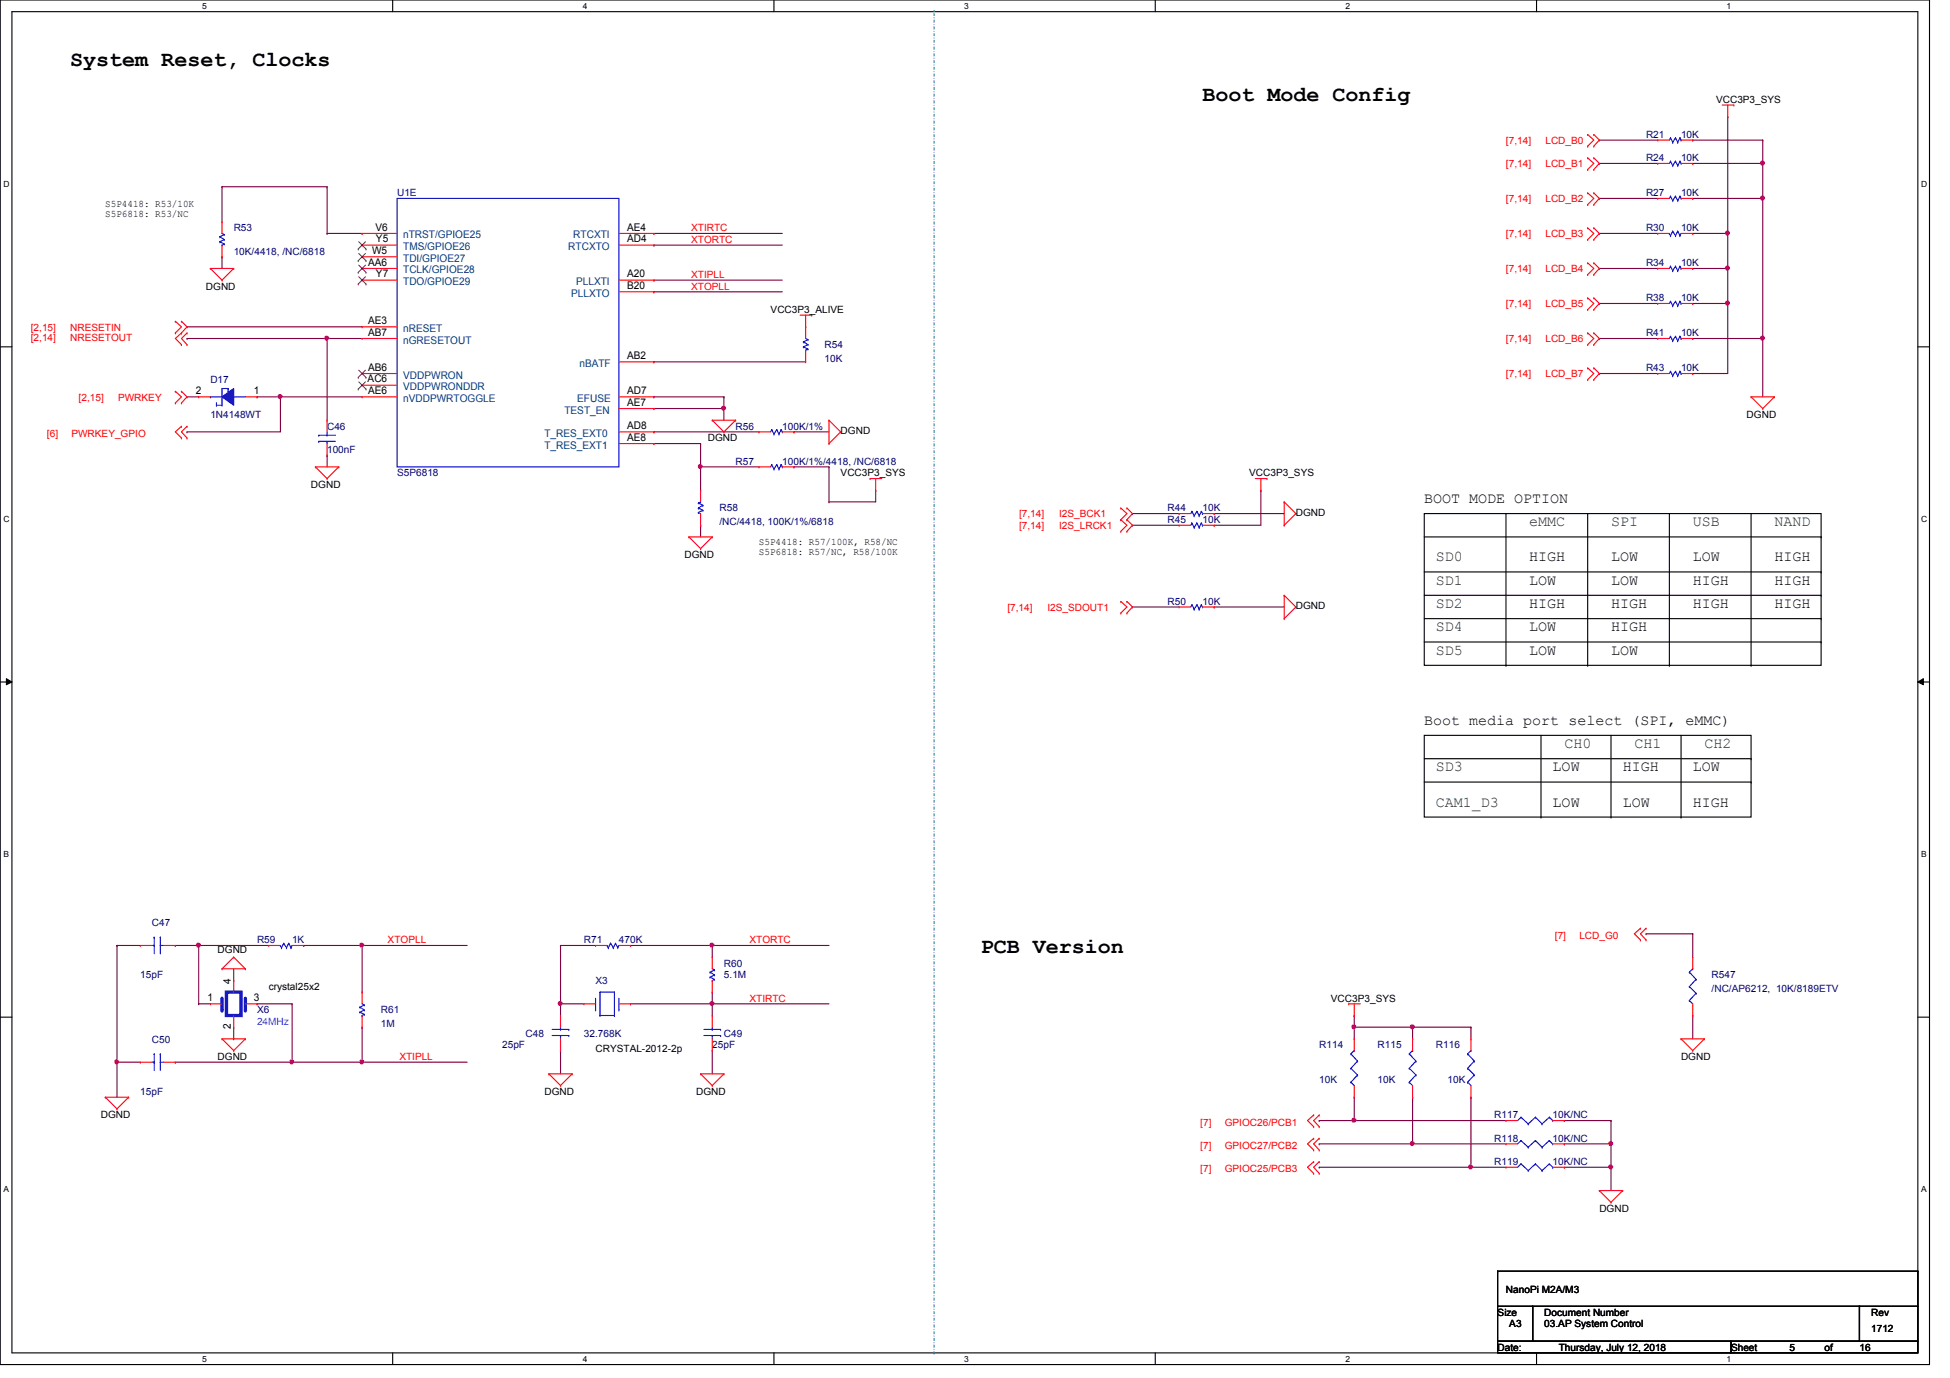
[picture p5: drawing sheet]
<svg xmlns="http://www.w3.org/2000/svg" width="297mm" height="210mm" viewBox="0 0 297 210" stroke-linecap="round" stroke-linejoin="round" font-family="sans-serif">
<path d="M0 0h293.9v207.9h-293.9zM1.8 1.8h290.3v204.3h-290.3z" fill="none" stroke="#000" stroke-width=".17"/>
<g fill="#fff">
<path d="M30.8 .3h.7v1.4h-.7z"/>
<path d="M30.8 206.3h.7v1.5h-.7z"/>
</g>
<path d="M59.8 0v1.8M59.8 206.1v1.8" fill="none" stroke="#000" stroke-width=".17"/>
<g fill="#fff">
<path d="M88.8 .3h.6v1.4h-.6z"/>
<path d="M88.8 206.3h.6v1.5h-.6z"/>
</g>
<path d="M117.9 0v1.8M117.9 206.1v1.8" fill="none" stroke="#000" stroke-width=".17"/>
<g fill="#fff">
<path d="M146.9 .3h.6v1.4h-.6z"/>
<path d="M146.9 206.3h.6v1.5h-.6z"/>
</g>
<path d="M176 0v1.8M176 206.1v1.8" fill="none" stroke="#000" stroke-width=".17"/>
<g fill="#fff">
<path d="M204.9 .3h.7v1.4h-.7z"/>
<path d="M204.9 206.3h.7v1.5h-.7z"/>
</g>
<path d="M234.1 0v1.8M234.1 206.1v1.8" fill="none" stroke="#000" stroke-width=".17"/>
<g fill="#fff">
<path d="M263 .3h.7v1.4h-.7z"/>
<path d="M263 206.3h.7v1.5h-.7z"/>
<path d="M.5 27.3h1v1.4h-1z"/>
<path d="M292.6 27.3h1v1.4h-1z"/>
<path d="M.5 78.3h1v1.5h-1z"/>
<path d="M292.6 78.3h1v1.5h-1z"/>
</g>
<path d="M0 52.8h1.8M292.1 52.8h1.8" fill="none" stroke="#000" stroke-width=".17"/>
<g fill="#fff">
<path d="M.5 129.4h.9v1.4h-.9z"/>
<path d="M292.6 129.4h.9v1.4h-.9z"/>
</g>
<path d="M0 103.9h1.8M292.1 103.9h1.8" fill="none" stroke="#000" stroke-width=".17"/>
<path d="M1 103.4l.8 .5-.8 .4zM292.1 103.9l.9-.5v.9z" fill="#000"/>
<path d="M1 103.4l.8 .5-.8 .4zM292.1 103.9l.9-.5v.9z" fill="none" stroke="#000" stroke-width=".15"/>
<g fill="#fff">
<path d="M.5 180.4h.8v1.5h-.8z"/>
<path d="M292.6 180.4h.8v1.5h-.8z"/>
</g>
<g fill="none" stroke="#000" stroke-width=".17">
<path d="M217 78.2h60.4v23.1h-60.4zM229.4 78.2v23.1M241.8 78.2v23.1M254.3 78.2v23.1M266.7 78.2v23.1M217 81.8h60.4M217 87.1h60.4M217 90.7h60.4M217 94.2h60.4M217 97.8h60.4M277.4 81.8h.1M277.4 87.1h.1"/>
<path d="M277.4 90.7h.1M277.4 94.2h.1M277.4 97.8h.1M217 112h49.7v12.5h-49.7zM217 115.6h49.7M217 119.1h49.7M229.4 101.3h.1M234.7 112v12.5M241.8 101.3h.1M245.4 112v12.5M254.3 101.3h.1M256.1 112v12.5"/>
<path d="M266.7 101.3h.1M266.7 115.6h.1M266.7 119.1h.1M234.7 124.5h.1M245.4 124.5h.1M256.1 124.5h.1M0 154.9h1.8M292.1 154.9h1.8"/>
</g>
<path d="M142.3 1.6h.1M142.3 206.2v-204.6" fill="none" stroke="#0080ff" stroke-width=".17" stroke-dasharray=".3 .3 0 .3"/>
<path d="M49.8 51.6h.1M49.8 51.6v12.4M99.6 55.1h.1M99.6 55.1h23.1M49.8 69.3h.1M49.8 69.3v1.8M99.6 62.2h.1M99.6 62.2h10.7" fill="none" stroke="#800040" stroke-width=".17"/>
<circle cx="49.8" cy="51.5" r=".31" fill="#f0f"/>
<circle cx="49.8" cy="51.5" r=".31" fill="none" stroke="#f0f" stroke-width=".17"/>
<g fill="none" stroke="#800040" stroke-width=".17">
<path d="M99.6 35.6h.1M99.6 37.3h.1M99.6 35.6h19.6M99.6 37.3h19.6M28.5 49.8h.1M28.5 49.8h26.7M49.8 51.6h.1M49.8 51.6h5.4M99.6 60.5h.1M99.6 60.5h10.7M110.3 62.2h.1M110.3 60.5h.1"/>
<path d="M110.3 60.5v3.5"/>
</g>
<circle cx="110.2" cy="62.2" r=".31" fill="#f0f"/>
<circle cx="110.2" cy="62.2" r=".31" fill="none" stroke="#f0f" stroke-width=".17"/>
<g fill="none" stroke="#800040" stroke-width=".17">
<path d="M28.5 51.6h.1M28.5 51.6h21.3M99.6 42.7h.1M99.6 44.4h.1M99.6 42.7h19.6M99.6 44.4h19.6M39.2 60.5h.1M39.2 60.5h3.5M99.6 65.8h.1M99.6 67.6h.1M99.6 65.8h16M99.6 67.6h7.1"/>
<path d="M106.7 71.1h.1M106.7 71.1v3.6M120.9 65.8h.1M120.9 65.8h5.4M106.7 80h.1M106.7 80v1.8"/>
</g>
<circle cx="42.7" cy="60.4" r=".31" fill="#f0f"/>
<circle cx="42.7" cy="60.4" r=".31" fill="none" stroke="#f0f" stroke-width=".17"/>
<g fill="none" stroke="#800040" stroke-width=".17">
<path d="M243.6 30.2h.1M243.6 30.2h8.9M257.8 21.3h.1M257.8 21.3h10.7M263.2 35.6h.1M263.2 35.6v5.3M257.8 51.6h.1M257.8 46.2h.1M257.8 56.9h.1M257.8 51.6h10.7M257.8 46.2h5.4M263.2 46.2h.1"/>
<path d="M263.2 46.2v10.7h-5.4M28.5 60.5h.1M28.5 65.8h.1M28.5 60.5h1.8M42.7 60.5h.1M42.7 60.5h12.5M42.7 60.5v5.3h-14.2M172.5 80h.1M172.5 80h7.1"/>
</g>
<circle cx="263.1" cy="46.2" r=".31" fill="#f0f"/>
<circle cx="263.1" cy="46.2" r=".31" fill="none" stroke="#f0f" stroke-width=".17"/>
<g fill="none" stroke="#800040" stroke-width=".17">
<path d="M243.6 24.9h.1M243.6 24.9h8.9M257.8 30.2h.1M257.8 24.9h.1M257.8 30.2h10.7M257.8 24.9h10.7M243.6 40.9h.1M243.6 56.9h.1M243.6 51.6h.1M243.6 46.2h.1M243.6 40.9h8.9M243.6 56.9h8.9"/>
<path d="M243.6 51.6h8.9M243.6 46.2h8.9M257.8 40.9h.1M257.8 40.9h5.4M263.2 40.9h.1M263.2 40.9v5.3M192.1 74.7h.1M192.1 74.7v5.3h-7.1M185 80h.1"/>
</g>
<circle cx="263.1" cy="40.8" r=".31" fill="#f0f"/>
<circle cx="263.1" cy="40.8" r=".31" fill="none" stroke="#f0f" stroke-width=".17"/>
<g fill="none" stroke="#800040" stroke-width=".17">
<path d="M263.2 17.8h.1M263.2 17.8v17.8h-5.4M243.6 21.3h.1M243.6 35.6h.1M243.6 21.3h8.9M243.6 35.6h8.9M257.8 35.6h.1M268.5 21.3h.1M268.5 21.3v3.6M172.5 78.2h.1M172.5 78.2h7.1M185 78.2h.1"/>
<path d="M185 78.2h10.6"/>
</g>
<circle cx="263.1" cy="35.5" r=".31" fill="#f0f"/>
<circle cx="263.1" cy="35.5" r=".31" fill="none" stroke="#f0f" stroke-width=".17"/>
<path d="M268.5 24.9h.1M268.5 24.9v5.3" fill="none" stroke="#800040" stroke-width=".17"/>
<circle cx="268.5" cy="30.2" r=".31" fill="#f0f"/>
<circle cx="268.5" cy="30.2" r=".31" fill="none" stroke="#f0f" stroke-width=".17"/>
<circle cx="268.5" cy="24.8" r=".31" fill="#f0f"/>
<circle cx="268.5" cy="24.8" r=".31" fill="none" stroke="#f0f" stroke-width=".17"/>
<path d="M268.5 30.2h.1M268.5 30.2v30.3M268.5 51.6h.1" fill="none" stroke="#800040" stroke-width=".17"/>
<circle cx="268.5" cy="51.5" r=".31" fill="#f0f"/>
<circle cx="268.5" cy="51.5" r=".31" fill="none" stroke="#f0f" stroke-width=".17"/>
<g fill="none" stroke="#800040" stroke-width=".17">
<path d="M172.5 92.5h.1M172.5 92.5h7.1M206.3 154.7h.1M206.3 154.7v1.8M215.2 156.5h.1M215.2 156.5v1.7M224.1 156.5h.1M224.1 156.5v1.7M215.2 174.2h.1M215.2 174.2h14.2M245.4 177.8h.1M245.4 170.7h.1"/>
<path d="M245.4 170.7v3.5M245.4 177.8v3.6"/>
</g>
<circle cx="215.1" cy="174.2" r=".31" fill="#f0f"/>
<circle cx="215.1" cy="174.2" r=".31" fill="none" stroke="#f0f" stroke-width=".17"/>
<path d="M224.1 177.8h.1M224.1 177.8h5.3M238.3 170.7h.1M238.3 174.2h.1M238.3 170.7h7.1M238.3 174.2h7.1" fill="none" stroke="#800040" stroke-width=".17"/>
<circle cx="245.3" cy="174.2" r=".31" fill="#f0f"/>
<circle cx="245.3" cy="174.2" r=".31" fill="none" stroke="#f0f" stroke-width=".17"/>
<path d="M238.3 177.8h.1M238.3 177.8h7.1" fill="none" stroke="#800040" stroke-width=".17"/>
<circle cx="245.3" cy="177.7" r=".31" fill="#f0f"/>
<circle cx="245.3" cy="177.7" r=".31" fill="none" stroke="#f0f" stroke-width=".17"/>
<path d="M206.3 156.5h.1M206.3 156.5v1.7" fill="none" stroke="#800040" stroke-width=".17"/>
<circle cx="206.2" cy="156.4" r=".31" fill="#f0f"/>
<circle cx="206.2" cy="156.4" r=".31" fill="none" stroke="#f0f" stroke-width=".17"/>
<path d="M201 170.7h.1M201 174.2h.1M201 177.8h.1M206.3 167.1h.1M206.3 167.1v3.6h-5.3M215.2 167.1h.1M215.2 167.1v7.1h-14.2M224.1 167.1h.1M224.1 167.1v10.7h-23.1M245.4 174.2h.1M245.4 174.2v3.6" fill="none" stroke="#800040" stroke-width=".17"/>
<circle cx="224" cy="177.7" r=".31" fill="#f0f"/>
<circle cx="224" cy="177.7" r=".31" fill="none" stroke="#f0f" stroke-width=".17"/>
<path d="M206.3 170.7h.1M206.3 170.7h23.1" fill="none" stroke="#800040" stroke-width=".17"/>
<circle cx="206.2" cy="170.6" r=".31" fill="#f0f"/>
<circle cx="206.2" cy="170.6" r=".31" fill="none" stroke="#f0f" stroke-width=".17"/>
<path d="M215.2 156.5h.1M215.2 156.5h8.9" fill="none" stroke="#800040" stroke-width=".17"/>
<circle cx="215.1" cy="156.4" r=".31" fill="#f0f"/>
<circle cx="215.1" cy="156.4" r=".31" fill="none" stroke="#f0f" stroke-width=".17"/>
<path d="M106.7 71.1h.1M106.7 71.1h8.9M206.3 156.5h.1M206.3 156.5h8.9" fill="none" stroke="#800040" stroke-width=".17"/>
<circle cx="106.7" cy="71.1" r=".31" fill="#f0f"/>
<circle cx="106.7" cy="71.1" r=".31" fill="none" stroke="#f0f" stroke-width=".17"/>
<g fill="none" stroke="#800040" stroke-width=".17">
<path d="M33.8 39.1h.1M33.8 28.4h.1M33.8 28.4v5.4M33.8 39.1v1.8M33.8 28.4h16M49.8 28.4h.1M49.8 35.6h.1M49.8 28.4v7.2M49.8 35.6h5.4M55.2 35.6h.1M106.7 67.6h.1M106.7 67.6v3.5"/>
<path d="M120.9 71.1h.1M120.9 71.1h5.4M126.3 71.1h.1M126.3 76.5h.1M126.3 71.1v5.4M133.4 74.7h.1M133.4 74.7v1.8h-7.1M185 92.5h.1M185 92.5h10.6M35.6 149.4h.1M35.6 147.6v1.8M46.3 144h.1"/>
<path d="M46.3 144h8.9M85.4 144h.1M85.4 144h5.3M85.4 144v8.9M108.5 151.1h.1M108.5 151.1v1.8M44.5 161.8h.1M44.5 161.8h10.7"/>
</g>
<circle cx="85.3" cy="152.9" r=".31" fill="#f0f"/>
<circle cx="85.3" cy="152.9" r=".31" fill="none" stroke="#f0f" stroke-width=".17"/>
<path d="M26.7 144h.1M26.7 144h3.6M55.2 144h.1M55.2 144v7.1M96.1 144h.1M96.1 144h12.4M26.7 161.8h.1M26.7 161.8h17.8M55.2 161.8h.1M55.2 161.8h16" fill="none" stroke="#800040" stroke-width=".17"/>
<circle cx="55.1" cy="144" r=".31" fill="#f0f"/>
<circle cx="55.1" cy="144" r=".31" fill="none" stroke="#f0f" stroke-width=".17"/>
<path d="M55.2 156.5h.1M55.2 156.5v5.3" fill="none" stroke="#800040" stroke-width=".17"/>
<circle cx="55.1" cy="161.7" r=".31" fill="#f0f"/>
<circle cx="55.1" cy="161.7" r=".31" fill="none" stroke="#f0f" stroke-width=".17"/>
<path d="M108.5 144h.1M108.5 144h17.8" fill="none" stroke="#800040" stroke-width=".17"/>
<circle cx="108.4" cy="144" r=".31" fill="#f0f"/>
<circle cx="108.4" cy="144" r=".31" fill="none" stroke="#f0f" stroke-width=".17"/>
<path d="M17.8 144h.1M17.8 144h3.6M30.3 144h.1M30.3 152.9h.1M30.3 144v8.9M30.3 152.9h1.7M44.5 152.9h.1M44.5 152.9v8.9M17.8 161.8h.1M17.8 161.8v5.3M17.8 161.8h3.6" fill="none" stroke="#800040" stroke-width=".17"/>
<circle cx="44.4" cy="161.7" r=".31" fill="#f0f"/>
<circle cx="44.4" cy="161.7" r=".31" fill="none" stroke="#f0f" stroke-width=".17"/>
<path d="M39.2 152.9h.1M39.2 152.9h5.3M85.4 152.9h.1M85.4 152.9h3.5M85.4 152.9v1.8M108.5 152.9h.1M108.5 152.9h17.8" fill="none" stroke="#800040" stroke-width=".17"/>
<circle cx="108.4" cy="152.9" r=".31" fill="#f0f"/>
<circle cx="108.4" cy="152.9" r=".31" fill="none" stroke="#f0f" stroke-width=".17"/>
<path d="M30.3 144h.1M30.3 144h10.6M96.1 152.9h.1M96.1 152.9h12.4M108.5 152.9h.1M108.5 152.9v1.8M85.4 160h.1M85.4 160v3.6M108.5 160h.1M108.5 160v3.6" fill="none" stroke="#800040" stroke-width=".17"/>
<circle cx="30.2" cy="144" r=".31" fill="#f0f"/>
<circle cx="30.2" cy="144" r=".31" fill="none" stroke="#f0f" stroke-width=".17"/>
<path d="M17.8 144h.1M17.8 144v17.8M108.5 144h.1M108.5 144v1.8" fill="none" stroke="#800040" stroke-width=".17"/>
<circle cx="17.8" cy="161.7" r=".31" fill="#f0f"/>
<circle cx="17.8" cy="161.7" r=".31" fill="none" stroke="#f0f" stroke-width=".17"/>
<path d="M35.6 158.2h.1M35.6 156.5v1.7M55.2 144h.1M55.2 144h16M250.7 142.2h.1M250.7 142.2h7.1M257.8 142.2h.1M257.8 154.7h.1M257.8 142.2v3.6M257.8 154.7v3.5" fill="none" stroke="#800040" stroke-width=".17"/>
<g fill="none" stroke="#f00" stroke-width=".17">
<path d="M262.3 16h1.8M263.2 17.8h.1M263.2 16v1.8M264.1 16h.1M241.8 22.3h.1M241.8 20.5h.1M241.8 25.8h.1M241.8 24h.1M241.8 31.2h.1M241.8 29.4h.1M241.8 36.5h.1M241.8 34.7h.1"/>
<path d="M241.8 20.5l1 .8-1 1M241.8 24l1 .9-1 .9M241.8 29.4l1 .8-1 1M241.8 34.7l1 .9-1 .9M242.8 20.5h.1M242.8 22.3h.1M242.8 24h.1M242.8 25.8h.1M242.8 29.4h.1M242.8 31.2h.1M242.8 34.7h.1M242.8 36.5h.1"/>
<path d="M242.8 20.5l.8 .8-.8 1M242.8 24l.8 .9-.8 .9M242.8 29.4l.8 .8-.8 1M242.8 34.7l.8 .9-.8 .9M252.5 30.2h.1M252.5 21.3h.1M252.5 30.2h1.8M252.5 21.3h1.8M256.1 30.2h1.7M256.1 21.3h1.7M257.8 30.2h.1M257.8 21.3h.1"/>
<path d="M26.7 48.9h.1M26.7 50.7h.1M26.7 59.6h.1M26.7 48.9l.9 .9-.9 .9M26.7 59.6l.9 .9-.9 .9M27.6 52.5h.1M27.6 50.7h.1M27.6 48.9h.1M27.6 59.6h.1M27.6 50.7l-.9 .9 .9 .9M27.6 48.9l.9 .9-.9 .9M27.6 59.6l.9 .9-.9 .9"/>
<path d="M28.5 52.5h.1M28.5 50.7h.1M28.5 50.7l-.9 .9 .9 .9M32 40.9h.1M32 40.9h3.6M32 40.9l1.8 1.8M33.8 42.7h.1M35.6 40.9h.1M35.6 40.9l-1.8 1.8M121.9 48h1.8M122.7 49.8h.1M122.7 48v1.8"/>
<path d="M123.7 48h.1M241.8 57.8h.1M241.8 56h.1M241.8 41.8h.1M241.8 40h.1M241.8 47.2h.1M241.8 45.4h.1M241.8 52.5h.1M241.8 50.7h.1M241.8 56l1 .9-1 .9M241.8 40l1 .9-1 .9M241.8 45.4l1 .8-1 1"/>
<path d="M241.8 50.7l1 .9-1 .9M242.8 56h.1M242.8 57.8h.1M242.8 40h.1M242.8 41.8h.1M242.8 45.4h.1M242.8 47.2h.1M242.8 50.7h.1M242.8 52.5h.1M242.8 56l.8 .9-.8 .9M242.8 40l.8 .9-.8 .9M242.8 45.4l.8 .8-.8 1"/>
<path d="M242.8 50.7l.8 .9-.8 .9M252.5 40.9h.1M252.5 56.9h.1M252.5 40.9h1.8M252.5 56.9h1.8M256.1 40.9h1.7M256.1 56.9h1.7M257.8 40.9h.1M257.8 56.9h.1M26.7 61.4h.1M27.6 61.4h.1M27.6 66.7h.1"/>
<path d="M27.6 64.9h.1M27.6 64.9l-.9 .9 .9 .9M28.5 66.7h.1M28.5 64.9h.1M28.5 64.9l-.9 .9 .9 .9M48 71.1h.1M48 71.1h3.6M48 71.1l1.8 1.8M49.8 72.9h.1M49.8 69.3h.1M49.8 64h.1M49.8 64v1.8"/>
<path d="M49.8 67.6v1.7M51.6 71.1h.1M51.6 71.1l-1.8 1.8M108.5 64h.1M108.5 64h3.6M108.5 64l1.8 1.8M110.3 65.8h.1M112.1 64h.1M112.1 64l-1.8 1.8M115.6 65.8h.1M115.6 65.8h1.8M119.2 65.8h1.7"/>
<path d="M120.9 65.8h.1M126.3 64h.1M126.3 67.6h.1M126.3 64v3.6M126.3 64l1.8 1.8M128.1 65.8h.1M128.1 65.8l-1.8 1.8M132.5 72.9h.1M132.5 72.9h1.8M133.4 74.7h.1M133.4 72.9v1.8M170.7 79.2h.1"/>
<path d="M170.7 77.4h.1M170.7 77.4l1 .8-1 1M170.7 79.2l1 .8-1 .9M171.7 77.4h.1M171.7 79.2h.1M171.7 77.4l.8 .8-.8 1M171.7 79.2l.8 .8-.8 .9M179.6 78.2h.1M179.6 78.2h1.8M183.2 78.2h1.8M185 78.2h.1M191.2 72.9h1.8"/>
<path d="M192.1 74.7h.1M192.1 72.9v1.8M193 72.9h.1M195.6 76.5h.1M195.6 76.5v3.5M195.6 76.5l1.8 1.7M197.4 78.2h.1M197.4 78.2l-1.8 1.8M266.7 60.5h.1M266.7 60.5h3.6M266.7 60.5l1.8 1.7M268.5 62.2h.1"/>
<path d="M270.3 60.5h.1M270.3 60.5l-1.8 1.7M104.9 81.8h.1M104.9 81.8h3.6M104.9 81.8l1.8 1.8M106.7 83.6h.1M108.5 81.8h.1M108.5 81.8l-1.8 1.8M170.7 80.9h.1M170.7 93.4h.1M170.7 91.6h.1M170.7 91.6l1 .9-1 .9"/>
<path d="M171.7 80.9h.1M171.7 91.6h.1M171.7 93.4h.1M171.7 91.6l.8 .9-.8 .9M179.6 92.5h.1M179.6 80h.1M179.6 92.5h1.8M179.6 80h1.8M183.2 92.5h1.8M183.2 80h1.8M185 92.5h.1M185 80h.1"/>
<path d="M195.6 90.7h.1M195.6 94.2h.1M195.6 80h.1M195.6 90.7v3.5M195.6 90.7l1.8 1.8M197.4 92.5h.1M197.4 92.5l-1.8 1.7M21.4 144h.1M21.4 144h1.8M24.9 144h1.8M26.7 144h.1M33.8 147.6h.1"/>
<path d="M33.8 158.2h.1M33.8 147.6h3.6M33.8 158.2h3.6M33.8 158.2l1.8 1.8M35.6 145.8h.1M35.6 145.8l-1.8 1.8M35.6 145.8l1.8 1.8M37.4 147.6h.1M37.4 158.2h.1M37.4 158.2l-1.8 1.8M40.9 144h.1M40.9 144h1.8"/>
<path d="M44.5 144h1.8M46.3 144h.1M55.2 151.1h.1M55.2 156.5h.1M55.2 151.1v1.8M55.2 154.7v1.8M88.9 152.9h.1M88.9 152.9h1.8M90.7 144h.1M90.7 144h1.8M94.3 152.9h1.8M94.3 144h1.8"/>
<path d="M96.1 152.9h.1M96.1 144h.1M108.5 154.7h.1M108.5 154.7v1.8M108.5 158.2v1.8M205.4 152.9h.1M205.4 152.9h1.8M206.3 154.7h.1M206.3 158.2h.1M206.3 152.9v1.8M206.3 158.2v1.8M215.2 158.2h.1"/>
<path d="M215.2 158.2v1.8M224.1 158.2h.1M224.1 158.2v1.8M249.9 141.4h.1M249.9 143.2h.1M249.9 141.4l-.9 .8 .9 1M250.7 141.4h.1M250.7 143.2h.1M250.7 141.4l-.8 .8 .8 1M256.1 158.2h.1M256.1 158.2h3.5M256.1 158.2l1.7 1.8"/>
<path d="M259.6 158.2h.1M259.6 158.2l-1.8 1.8M16 167.1h.1M16 167.1h3.6M16 167.1l1.8 1.8M17.8 168.9h.1M19.6 167.1h.1M19.6 167.1l-1.8 1.8M35.6 160h.1M83.6 163.6h.1M83.6 163.6h3.6M83.6 163.6l1.8 1.8"/>
<path d="M85.4 165.4h.1M87.2 163.6h.1M87.2 163.6l-1.8 1.8M106.7 163.6h.1M106.7 163.6h3.6M106.7 163.6l1.8 1.8M108.5 165.4h.1M108.5 160h.1M110.3 163.6h.1M110.3 163.6l-1.8 1.8M200.1 169.8h.1M200.1 171.6h.1"/>
<path d="M200.1 177h.1M200.1 178.7h.1M200.1 173.4h.1M200.1 175.2h.1M200.1 169.8l-.9 .9 .9 .9M200.1 177l-.9 .8 .9 .9M200.1 173.4l-.9 .8 .9 1M201 169.8h.1M201 171.6h.1M201 177h.1M201 178.7h.1M201 173.4h.1"/>
<path d="M201 175.2h.1M201 169.8l-.9 .9 .9 .9M201 177l-.9 .8 .9 .9M201 173.4l-.9 .8 .9 1M206.3 167.1h.1M206.3 165.4v1.7M215.2 167.1h.1M215.2 165.4v1.7M224.1 167.1h.1M224.1 165.4v1.7M257.8 160h.1M243.6 181.4h.1"/>
<path d="M243.6 181.4h3.6M243.6 181.4l1.8 1.7M245.4 183.1h.1M247.2 181.4h.1M247.2 181.4l-1.8 1.7"/>
</g>
<path d="M228.1 199h5.4v5.3h-5.4zM228.1 193.6h.1M228.1 193.6v5.4M228.1 193.6h64M233.5 199h49.7v5.3h-49.7zM283.2 199h8.9v5.3h-8.9zM292.1 193.6h.1M292.1 199h.1M292.1 193.6v5.4M228.1 204.3h35.6v1.8h-35.6zM263.7 204.3h28.4v1.8h-28.4z" fill="none" stroke="#000" stroke-width=".17"/>
<g fill="none" stroke="#00f" stroke-width=".17">
<path d="M254.5 29.9h.1M254.5 21h.1M254.5 29.9l-.2 .3M254.5 29.9l.3 .7M254.5 21l-.2 .3M254.5 21l.3 .7M254.8 30.6h.1M254.8 21.7h.1M255.2 29.9h.1M255.2 21h.1M255.2 29.9l-.4 .7M255.2 29.9l.4 .7"/>
<path d="M255.2 21l-.4 .7M255.2 21l.4 .7M255.6 30.6h.1M255.6 21.7h.1M255.9 29.9h.1M255.9 21h.1M255.9 29.9l-.3 .7M255.9 29.9l.2 .3M255.9 21l-.3 .7M255.9 21l.2 .3M256.1 30.2h.1M256.1 21.3h.1"/>
<path d="M34.8 59.2h.1M34.8 59.2h-1v2.5M254.5 40.6h.1M254.5 56.6h.1M254.5 40.6l-.2 .3M254.5 40.6l.3 .6M254.5 56.6l-.2 .3M254.5 56.6l.3 .6M254.8 41.2h.1M254.8 57.2h.1M255.2 40.6h.1M255.2 56.6h.1"/>
<path d="M255.2 40.6l-.4 .6M255.2 40.6l.4 .6M255.2 56.6l-.4 .6M255.2 56.6l.4 .6M255.6 41.2h.1M255.6 57.2h.1M255.9 40.6h.1M255.9 56.6h.1M255.9 40.6l-.3 .6M255.9 40.6l.2 .3M255.9 56.6l-.3 .6M255.9 56.6l.2 .3"/>
<path d="M256.1 40.9h.1M256.1 56.9h.1M32 60.5h.1M32 60.5h1.8M33 61.7h.1M33 61.7h.8M33.8 61.7h.1M35.6 60.5h.1M35.6 60.5h1.8M48.6 66.3h.1M48.6 67.2h.1M48.6 66.3h2.5"/>
<path d="M48.6 67.2h2.5M49.8 67.2h.1M49.8 66.3h.1M49.8 65.8v.5M49.8 67.2v.4M117.6 65.4h.1M117.6 65.4l-.2 .4M117.6 65.4l.3 .7M117.9 66.1h.1M118.3 65.4h.1M118.3 65.4l-.4 .7M118.3 65.4l.4 .7"/>
<path d="M118.7 66.1h.1M119 65.4h.1M119 65.4l-.3 .7M119 65.4l.2 .4M119.2 65.8h.1M181.6 77.9h.1M181.6 79.7h.1M181.6 77.9l-.2 .3M181.6 77.9l.3 .7M181.6 79.7l-.2 .3M181.6 79.7l.3 .6M181.9 78.6h.1"/>
<path d="M182.3 77.9h.1M182.3 79.7h.1M182.3 77.9l-.4 .7M182.3 77.9l.4 .7M182.3 79.7l-.4 .6M182.3 79.7l.4 .6M182.7 78.6h.1M183 77.9h.1M183 79.7h.1M183 77.9l-.3 .7M183 77.9l.2 .3M183 79.7l-.3 .6"/>
<path d="M183 79.7l.2 .3M183.2 78.2h.1M181.6 92.1h.1M181.6 92.1l-.2 .4M181.6 92.1l.3 .7M181.9 92.8h.1M181.9 80.3h.1M182.3 92.1h.1M182.3 92.1l-.4 .7M182.3 92.1l.4 .7M182.7 92.8h.1M182.7 80.3h.1"/>
<path d="M183 92.1h.1M183 92.1l-.3 .7M183 92.1l.2 .4M183.2 92.5h.1M183.2 80h.1M23.2 144h.3M23.5 144h.1M23.5 142.7h.1M23.5 142.7v2.6M24.4 142.7h.1M24.4 144h.1M24.4 144h.5"/>
<path d="M24.4 142.7v2.6M42.7 144h.1M42.7 144l.2 .4M42.9 144.4h.1M43.2 143.7h.1M43.2 143.7l.4 .7M43.2 143.7l-.3 .7M43.6 144.4h.1M44 143.7h.1M44 143.7l.3 .7M44 143.7l-.4 .7M44.3 144.4h.1"/>
<path d="M44.5 144l-.2 .4M54.8 153.4h.1M54.8 154.2h.1M54.8 153.4l.7 .4M54.8 154.2l.7 .3M55.2 154.7h.1M55.2 152.9l.3 .2M55.5 153.1h.1M55.5 153.8h.1M55.5 154.5h.1M55.5 153.1l-.7 .3M55.5 153.8l-.7 .4"/>
<path d="M55.5 154.5l-.3 .2M90.7 153.8h.1M90.7 152.1v1.7M91.4 154.7h.1M91.4 151.1h.1M91.4 151.1v3.6M91.4 154.7h2.2M91.4 151.1h2.2M92.5 144h.1M92.5 144l.2 .4M92.7 144.4h.1M93 143.7h.1"/>
<path d="M93 143.7l.4 .7M93 143.7l-.3 .7M93.4 144.4h.1M93.6 154.7h.1M93.6 151.1h.1M93.6 151.1v3.6M93.8 143.7h.1M93.8 143.7l.3 .7M93.8 143.7l-.4 .7M94.1 144.4h.1M94.3 153.8h.1M94.3 152.1v1.7"/>
<path d="M94.3 144l-.2 .4M107.2 157.7h2.6M107.2 156.8h2.6M108.5 156.8h.1M108.5 157.7h.1M108.5 156.5v.3M108.5 157.7v.5M109.8 157.7h.1M109.8 156.8h.1M205.8 164.8h.1M205.8 162.7h.1M205.8 160.5h.1"/>
<path d="M205.8 164.8l.5 .6M205.8 162.7l1 1M205.8 160.5l1 1.1M206.3 160h.1M206.3 160l-.5 .5M206.8 163.7h.1M206.8 161.6h.1M206.8 163.7l-1 1.1M206.8 161.6l-1 1.1M214.7 164.8h.1M214.7 162.7h.1M214.7 160.5h.1"/>
<path d="M214.7 164.8l.5 .6M214.7 162.7l1 1M214.7 160.5l1 1.1M215.2 160h.1M215.2 160l-.5 .5M215.7 163.7h.1M215.7 161.6h.1M215.7 163.7l-1 1.1M215.7 161.6l-1 1.1M223.6 164.8h.1M223.6 162.7h.1M223.6 160.5h.1"/>
<path d="M223.6 164.8l.5 .6M223.6 162.7l1 1M223.6 160.5l1 1.1M224.1 160h.1M224.1 160l-.5 .5M224.6 163.7h.1M224.6 161.6h.1M224.6 163.7l-1 1.1M224.6 161.6l-1 1.1"/>
</g>
<path d="M33.8 60.5l1.8-1.3v2.5z" fill-rule="evenodd" fill="#00f"/>
<g fill="none" stroke="#00f" stroke-width=".17">
<path d="M33.5 36.1h.1M33.5 36.8h.1M33.5 36.1l.7 .4M33.5 36.8l.7 .4M33.8 37.3h.1M33.8 35.6l.4 .1M34.2 35.7h.1M34.2 36.5h.1M34.2 37.2h.1M34.2 35.7l-.7 .4M34.2 36.5l-.7 .3M34.2 37.2l-.4 .1"/>
<path d="M60.5 30.2h33.8v40.9h-33.8zM254.3 35.6h.1M254.3 35.6l.2 .3M254.5 35.9h.1M254.5 24.6h.1M254.5 24.6l-.2 .3M254.5 24.6l.3 .6M254.8 35.2h.1M254.8 25.2h.1M254.8 35.2l.4 .7M254.8 35.2l-.3 .7M255.2 35.9h.1"/>
<path d="M255.2 24.6h.1M255.2 24.6l-.4 .6M255.2 24.6l.4 .6M255.6 35.2h.1M255.6 25.2h.1M255.6 35.2l.3 .7M255.6 35.2l-.4 .7M255.9 35.9h.1M255.9 24.6h.1M255.9 24.6l-.3 .6M255.9 24.6l.2 .3M256.1 24.9h.1"/>
<path d="M256.1 35.6l-.2 .3M34.8 59.6h.1M34.8 59.2v.4M122.4 52.1h.1M122.4 52.8h.1M122.4 52.1l.7 .4M122.4 52.8l.7 .4M122.7 53.3h.1M122.7 51.6l.4 .1M123.1 51.7h.1M123.1 52.5h.1M123.1 53.2h.1"/>
<path d="M123.1 51.7l-.7 .4M123.1 52.5l-.7 .3M123.1 53.2l-.4 .1M254.5 51.2h.1M254.5 45.9h.1M254.5 51.2l-.2 .4M254.5 51.2l.3 .7M254.5 45.9l-.2 .3M254.5 45.9l.3 .7M254.8 51.9h.1M254.8 46.6h.1M255.2 51.2h.1"/>
<path d="M255.2 45.9h.1M255.2 51.2l-.4 .7M255.2 51.2l.4 .7M255.2 45.9l-.4 .7M255.2 45.9l.4 .7M255.6 51.9h.1M255.6 46.6h.1M255.9 51.2h.1M255.9 45.9h.1M255.9 51.2l-.3 .7M255.9 51.2l.2 .4M255.9 45.9l-.3 .7"/>
<path d="M255.9 45.9l.2 .3M256.1 51.6h.1M256.1 46.2h.1M33 61.4h.1M33 61.4v.3M33.8 60.5l1.8-1.3v2.5zM106.4 78.1h.1M106.4 77.4h.1M106.4 76.6h.1M106.4 78.1l.3 .1M106.4 77.4l.7 .3M106.4 76.6l.7 .4"/>
<path d="M106.7 76.5h.1M106.7 76.5l-.3 .1M107.1 77.7h.1M107.1 77h.1M107.1 77.7l-.7 .4M107.1 77l-.7 .4M84.1 157.7h2.6M84.1 156.8h2.6M85.4 156.8h.1M85.4 157.7h.1M85.4 156.5v.3M85.4 157.7v.5"/>
<path d="M86.7 157.7h.1M86.7 156.8h.1M257.3 152.4h.1M257.3 150.3h.1M257.3 148.1h.1M257.3 152.4l.5 .5M257.3 150.3l1.1 1M257.3 148.1l1.1 1.1M257.8 147.6h.1M257.8 147.6l-.5 .5M258.4 151.3h.1M258.4 149.2h.1"/>
<path d="M258.4 151.3l-1.1 1.1M258.4 149.2l-1.1 1.1M231.7 173.7h.1M231.7 170.2h.1M231.7 173.7l-.5 .5M231.7 173.7l1.1 1.1M231.7 170.2l-.5 .5M231.7 170.2l1.1 1M232.8 174.8h.1M232.8 171.2h.1M233.9 173.7h.1M233.9 170.2h.1"/>
<path d="M233.9 173.7l-1.1 1.1M233.9 173.7l1 1.1M233.9 170.2l-1.1 1M233.9 170.2l1 1M234.9 174.8h.1M234.9 171.2h.1M236 173.7h.1M236 170.2h.1M236 173.7l-1.1 1.1M236 173.7l.5 .5M236 170.2l-1.1 1M236 170.2l.5 .5"/>
<path d="M236.5 174.2h.1M236.5 170.7h.1"/>
</g>
<g fill="none" stroke="#f00" stroke-width=".17">
<path d="M33.8 33.8h.1M33.8 39.1h.1M33.8 33.8v1.8M33.8 37.3v1.8M55.2 35.6h.1M55.2 37.3h.1M55.2 39.1h.1M55.2 35.6h5.3M55.2 37.3h5.3M55.2 39.1h5.3M94.3 35.6h5.3M94.3 37.3h5.3"/>
<path d="M99.6 35.6h.1M99.6 37.3h.1M252.5 35.6h.1M252.5 24.9h.1M252.5 35.6h1.8M252.5 24.9h1.8M256.1 35.6h1.7M256.1 24.9h1.7M257.8 35.6h.1M257.8 24.9h.1M55.2 40.9h.1M55.2 42.7h.1"/>
<path d="M55.2 49.8h.1M55.2 51.6h.1M55.2 56.9h.1M55.2 58.7h.1M55.2 51.6h5.3M55.2 40.9h5.3M55.2 42.7h5.3M55.2 49.8h5.3M55.2 56.9h5.3M55.2 58.7h5.3M94.3 42.7h5.3M94.3 44.4h5.3"/>
<path d="M94.3 55.1h5.3M99.6 42.7h.1M99.6 44.4h.1M99.6 55.1h.1M122.7 49.8h.1M122.7 55.1h.1M122.7 49.8v1.8M122.7 53.3v1.8M252.5 51.6h.1M252.5 46.2h.1M252.5 51.6h1.8M252.5 46.2h1.8"/>
<path d="M256.1 51.6h1.7M256.1 46.2h1.7M257.8 51.6h.1M257.8 46.2h.1M30.3 60.5h.1M30.3 60.5h1.7M37.4 60.5h1.8M39.2 60.5h.1M55.2 60.5h.1M55.2 60.5h5.3M94.3 60.5h5.3M94.3 62.2h5.3"/>
<path d="M94.3 65.8h5.3M94.3 67.6h5.3M99.6 60.5h.1M99.6 62.2h.1M99.6 65.8h.1M99.6 67.6h.1M106.7 74.7h.1M106.7 74.7v1.8M106.7 78.2v1.8M106.7 80h.1M85.4 154.7h.1M85.4 154.7v1.8"/>
<path d="M85.4 158.2v1.8M257.8 154.7h.1M257.8 145.8h.1M257.8 145.8v1.8M257.8 152.9v1.8M85.4 160h.1M229.4 174.2h.1M229.4 170.7h.1M229.4 174.2h1.8M229.4 170.7h1.8M236.5 174.2h1.8M236.5 170.7h1.8"/>
<path d="M238.3 174.2h.1M238.3 170.7h.1"/>
</g>
<g fill="none" stroke="#804000" stroke-width=".15">
<path d="M54.6 37.9h.1M54.6 39.7h.1M54.6 36.8l1.1 1.1M54.6 38.6l1.1 1.1M55.7 36.8l-1.1 1.1M55.7 38.6l-1.1 1.1M55.7 37.9h.1M55.7 39.7h.1M54.6 41.5h.1M54.6 43.3h.1M54.6 57.5h.1M54.6 59.3h.1"/>
<path d="M54.6 40.4l1.1 1.1M54.6 42.2l1.1 1.1M54.6 56.4l1.1 1.1M54.6 58.2l1.1 1.1M55.7 40.4l-1.1 1.1M55.7 42.2l-1.1 1.1M55.7 56.4l-1.1 1.1M55.7 58.2l-1.1 1.1M55.7 41.5h.1M55.7 43.3h.1M55.7 57.5h.1M55.7 59.3h.1"/>
</g>
<path d="M33.8 152.1v1.7" fill="none" stroke="#00f" stroke-width=".51"/>
<circle cx="33.8" cy="153.8" r=".25" fill="#00f"/>
<path d="M37.4 152.1v1.7" fill="none" stroke="#00f" stroke-width=".51"/>
<circle cx="37.4" cy="153.8" r=".25" fill="#00f"/>
<path d="M34.5 151.1h2.2v3.6h-2.2z" fill="none" stroke="#00f" stroke-width=".51"/>
<g fill="none" stroke="#f00" stroke-width=".17">
<path d="M115.6 71.1h.1M115.6 71.1h1.8M119.2 71.1h1.7M120.9 71.1h.1M32 152.9h.1M32 152.9h1.8M35.6 156.5h.1M35.6 149.4h.1M35.6 149.4v1.7M35.6 154.7v1.8M37.4 152.9h1.8M39.2 152.9h.1"/>
<path d="M108.5 145.8h.1M108.5 151.1h.1M108.5 145.8v1.8M108.5 149.4v1.7M21.4 161.8h.1M21.4 161.8h1.8M24.9 161.8h1.8M26.7 161.8h.1M229.4 177.8h.1M229.4 177.8h1.8M236.5 177.8h1.8M238.3 177.8h.1"/>
</g>
<g fill="none" stroke="#00f" stroke-width=".17">
<path d="M117.6 70.8h.1M117.6 70.8l-.2 .3M117.6 70.8l.3 .7M117.9 71.5h.1M118.3 70.8h.1M118.3 70.8l-.4 .7M118.3 70.8l.4 .7M118.7 71.5h.1M119 70.8h.1M119 70.8l-.3 .7M119 70.8l.2 .3M119.2 71.1h.1"/>
<path d="M108.2 148.1h.1M108.2 148.8h.1M108.2 148.1l.6 .4M108.2 148.8l.6 .4M108.5 149.4h.1M108.5 147.6l.3 .1M108.8 147.7h.1M108.8 148.5h.1M108.8 149.2h.1M108.8 147.7l-.6 .4M108.8 148.5l-.6 .3M108.8 149.2l-.3 .2"/>
<path d="M23.2 161.8h.3M23.5 161.8h.1M23.5 160.5h.1M23.5 160.5v2.6M24.4 160.5h.1M24.4 161.8h.1M24.4 161.8h.5M24.4 160.5v2.6M231.7 177.3h.1M231.7 177.3l-.5 .5M231.7 177.3l1.1 1M232.8 178.3h.1"/>
<path d="M233.9 177.3h.1M233.9 177.3l-1.1 1M233.9 177.3l1 1M234.9 178.3h.1M236 177.3h.1M236 177.3l-1.1 1M236 177.3l.5 .5M236.5 177.8h.1"/>
</g>
<circle cx="49.8" cy="51.5" r=".31" fill="#f0f"/>
<circle cx="49.8" cy="51.5" r=".31" fill="none" stroke="#f0f" stroke-width=".17"/>
<circle cx="110.2" cy="62.2" r=".31" fill="#f0f"/>
<circle cx="110.2" cy="62.2" r=".31" fill="none" stroke="#f0f" stroke-width=".17"/>
<circle cx="42.7" cy="60.4" r=".31" fill="#f0f"/>
<circle cx="42.7" cy="60.4" r=".31" fill="none" stroke="#f0f" stroke-width=".17"/>
<circle cx="263.1" cy="46.2" r=".31" fill="#f0f"/>
<circle cx="263.1" cy="46.2" r=".31" fill="none" stroke="#f0f" stroke-width=".17"/>
<circle cx="263.1" cy="40.8" r=".31" fill="#f0f"/>
<circle cx="263.1" cy="40.8" r=".31" fill="none" stroke="#f0f" stroke-width=".17"/>
<circle cx="263.1" cy="35.5" r=".31" fill="#f0f"/>
<circle cx="263.1" cy="35.5" r=".31" fill="none" stroke="#f0f" stroke-width=".17"/>
<circle cx="268.5" cy="30.2" r=".31" fill="#f0f"/>
<circle cx="268.5" cy="30.2" r=".31" fill="none" stroke="#f0f" stroke-width=".17"/>
<circle cx="268.5" cy="24.8" r=".31" fill="#f0f"/>
<circle cx="268.5" cy="24.8" r=".31" fill="none" stroke="#f0f" stroke-width=".17"/>
<circle cx="268.5" cy="51.5" r=".31" fill="#f0f"/>
<circle cx="268.5" cy="51.5" r=".31" fill="none" stroke="#f0f" stroke-width=".17"/>
<circle cx="215.1" cy="174.2" r=".31" fill="#f0f"/>
<circle cx="215.1" cy="174.2" r=".31" fill="none" stroke="#f0f" stroke-width=".17"/>
<circle cx="245.3" cy="174.2" r=".31" fill="#f0f"/>
<circle cx="245.3" cy="174.2" r=".31" fill="none" stroke="#f0f" stroke-width=".17"/>
<circle cx="245.3" cy="177.7" r=".31" fill="#f0f"/>
<circle cx="245.3" cy="177.7" r=".31" fill="none" stroke="#f0f" stroke-width=".17"/>
<circle cx="206.2" cy="156.4" r=".31" fill="#f0f"/>
<circle cx="206.2" cy="156.4" r=".31" fill="none" stroke="#f0f" stroke-width=".17"/>
<circle cx="224" cy="177.7" r=".31" fill="#f0f"/>
<circle cx="224" cy="177.7" r=".31" fill="none" stroke="#f0f" stroke-width=".17"/>
<circle cx="206.2" cy="170.6" r=".31" fill="#f0f"/>
<circle cx="206.2" cy="170.6" r=".31" fill="none" stroke="#f0f" stroke-width=".17"/>
<circle cx="215.1" cy="156.4" r=".31" fill="#f0f"/>
<circle cx="215.1" cy="156.4" r=".31" fill="none" stroke="#f0f" stroke-width=".17"/>
<circle cx="106.7" cy="71.1" r=".31" fill="#f0f"/>
<circle cx="106.7" cy="71.1" r=".31" fill="none" stroke="#f0f" stroke-width=".17"/>
<circle cx="85.3" cy="152.9" r=".31" fill="#f0f"/>
<circle cx="85.3" cy="152.9" r=".31" fill="none" stroke="#f0f" stroke-width=".17"/>
<circle cx="55.1" cy="144" r=".31" fill="#f0f"/>
<circle cx="55.1" cy="144" r=".31" fill="none" stroke="#f0f" stroke-width=".17"/>
<circle cx="55.1" cy="161.7" r=".31" fill="#f0f"/>
<circle cx="55.1" cy="161.7" r=".31" fill="none" stroke="#f0f" stroke-width=".17"/>
<circle cx="108.4" cy="144" r=".31" fill="#f0f"/>
<circle cx="108.4" cy="144" r=".31" fill="none" stroke="#f0f" stroke-width=".17"/>
<circle cx="44.4" cy="161.7" r=".31" fill="#f0f"/>
<circle cx="44.4" cy="161.7" r=".31" fill="none" stroke="#f0f" stroke-width=".17"/>
<circle cx="108.4" cy="152.9" r=".31" fill="#f0f"/>
<circle cx="108.4" cy="152.9" r=".31" fill="none" stroke="#f0f" stroke-width=".17"/>
<circle cx="30.2" cy="144" r=".31" fill="#f0f"/>
<circle cx="30.2" cy="144" r=".31" fill="none" stroke="#f0f" stroke-width=".17"/>
<circle cx="17.8" cy="161.7" r=".31" fill="#f0f"/>
<circle cx="17.8" cy="161.7" r=".31" fill="none" stroke="#f0f" stroke-width=".17"/>
<g font-size="3.3">
<text x="10.7" y="10">System Reset, Clocks</text>
<text x="183.2" y="15.3">Boot Mode Config</text>
<text x="149.4" y="145.1">PCB Version</text>
</g>
<g font-size="2.3">
<text x="217" y="76.6">BOOT MODE OPTION</text>
<text x="233" y="85.5">HIGH</text>
<text x="233" y="89.1">LOW</text>
<text x="245.4" y="85.5">LOW</text>
<text x="245.4" y="89.1">LOW</text>
<text x="257.8" y="85.5">LOW</text>
<text x="257.8" y="89.1">HIGH</text>
<text x="270.3" y="85.5">HIGH</text>
<text x="270.3" y="89.1">HIGH</text>
<text x="233" y="92.6">HIGH</text>
<text x="245.4" y="92.6">HIGH</text>
<text x="257.8" y="92.6">HIGH</text>
<text x="270.3" y="92.6">HIGH</text>
<text x="233" y="96.2">LOW</text>
<text x="233" y="99.7">LOW</text>
<text x="245.4" y="96.2">HIGH</text>
<text x="245.4" y="99.7">LOW</text>
<text x="217" y="110.4">Boot media port select (SPI, eMMC)</text>
<text x="236.5" y="117.5">LOW</text>
<text x="247.2" y="117.5">HIGH</text>
<text x="257.8" y="117.5">LOW</text>
<text x="236.5" y="122.9">LOW</text>
<text x="247.2" y="122.9">LOW</text>
<text x="257.8" y="122.9">HIGH</text>
</g>
<g font-size="2.3" fill="#008000">
<text x="233" y="80.2">eMMC</text>
<text x="245.4" y="80.2">SPI</text>
<text x="257.8" y="80.2">USB</text>
<text x="270.3" y="80.2">NAND</text>
<text x="218.7" y="85.5">SD0</text>
<text x="218.7" y="89.1">SD1</text>
<text x="218.7" y="92.6">SD2</text>
<text x="218.7" y="96.2">SD4</text>
<text x="218.7" y="99.7">SD5</text>
<text x="238.3" y="114">CH0</text>
<text x="249" y="114">CH1</text>
<text x="259.6" y="114">CH2</text>
<text x="218.7" y="117.5">SD3</text>
<text x="218.7" y="122.9">CAM1_D3</text>
</g>
<g font-size="1.6">
<text x="57.2" y="35.1">V6</text>
<text x="95.5" y="35.1">AE4</text>
<text x="56.1" y="40.5">AA6</text>
<text x="56.7" y="38.7">W5</text>
<text x="57.3" y="36.9">Y5</text>
<text x="95.5" y="36.9">AD4</text>
<text x="57.3" y="42.2">Y7</text>
<text x="95.5" y="42.2">A20</text>
<text x="95.5" y="44">B20</text>
<text x="56.1" y="49.4">AE3</text>
<text x="56.1" y="51.1">AB7</text>
<text x="56" y="58.3">AC6</text>
<text x="56.1" y="56.5">AB6</text>
<text x="95.5" y="54.7">AB2</text>
<text x="29.8" y="60">2</text>
<text x="38.6" y="60">1</text>
<text x="56.1" y="60">AE6</text>
<text x="95.5" y="60">AD7</text>
<text x="95.5" y="61.8">AE7</text>
<text x="95.5" y="65.4">AD8</text>
<text x="95.5" y="67.1">AE8</text>
<text x="35.2" y="149.9" transform="rotate(-90 35.2 149.9)">4</text>
<text x="31.6" y="152.5">1</text>
<text x="38.6" y="152.5">3</text>
<text x="35.2" y="156.8" transform="rotate(-90 35.2 156.8)">2</text>
</g>
<g font-size="1.6" fill="#004080">
<text x="61.4" y="36.3">nTRST/GPIOE25</text>
<text x="61.4" y="38.1">TMS/GPIOE26</text>
<text x="61.4" y="39.9">TDI/GPIOE27</text>
<text x="61.4" y="41.7">TCLK/GPIOE28</text>
<text x="86.6" y="38.1">RTCXTO</text>
<text x="87.3" y="36.3">RTCXTI</text>
<text x="61.4" y="43.4">TDO/GPIOE29</text>
<text x="87" y="45.2">PLLXTO</text>
<text x="87.8" y="43.4">PLLXTI</text>
<text x="61.4" y="50.5">nRESET</text>
<text x="61.4" y="52.3">nGRESETOUT</text>
<text x="61.4" y="57.7">VDDPWRON</text>
<text x="61.4" y="59.4">VDDPWRONDDR</text>
<text x="88.3" y="55.9">nBATF</text>
<text x="61.4" y="61.2">nVDDPWRTOGGLE</text>
<text x="86" y="63">TEST_EN</text>
<text x="87.9" y="61.2">EFUSE</text>
<text x="82.9" y="66.5">T_RES_EXT0</text>
<text x="82.9" y="68.3">T_RES_EXT1</text>
</g>
<g font-size="1.5">
<text x="261.4" y="15.7">VCC3P3_SYS</text>
<text x="16" y="31.5">S5P4418: R53/10K</text>
<text x="16" y="33">S5P6818: R53/NC</text>
<text x="31.4" y="44.1">DGND</text>
<text x="117.4" y="47.7">VCC3P3_ALIVE</text>
<text x="266.1" y="63.7">DGND</text>
<text x="107.8" y="67.2">DGND</text>
<text x="128.1" y="66.1">DGND</text>
<text x="47.4" y="74.3">DGND</text>
<text x="128.1" y="72.6">VCC3P3_SYS</text>
<text x="190.3" y="72.6">VCC3P3_SYS</text>
<text x="115.6" y="83.1">S5P4418: R57/100K, R58/NC</text>
<text x="197.4" y="78.6">DGND</text>
<text x="104.3" y="85">DGND</text>
<text x="115.6" y="84.6">S5P6818: R57/NC, R58/100K</text>
<text x="197.4" y="92.8">DGND</text>
<text x="33.1" y="145.1">DGND</text>
<text x="40.9" y="150.8">crystal25x2</text>
<text x="202.7" y="152.6">VCC3P3_SYS</text>
<text x="33.1" y="161.5">DGND</text>
<text x="90.7" y="160.2">CRYSTAL-2012-2p</text>
<text x="256.1" y="161.5">DGND</text>
<text x="82.9" y="166.8">DGND</text>
<text x="106" y="166.8">DGND</text>
<text x="15.4" y="170.3">DGND</text>
<text x="243.6" y="184.6">DGND</text>
<text x="229.4" y="197">NanoPi M2A/M3</text>
<text x="228.1" y="200.4">Size</text>
<text x="229.9" y="202.2">A3</text>
<text x="235.2" y="200.4">Document Number</text>
<text x="235.2" y="202.2">03.AP System Control</text>
<text x="285" y="202.9">1712</text>
<text x="285" y="200.4">Rev</text>
<text x="228.1" y="205.7">Date:</text>
<text x="237.4" y="205.7">Thursday, July 12, 2018</text>
<text x="263.7" y="205.7">Sheet</text>
<text x="272.6" y="205.7">5</text>
<text x="277.9" y="205.7">of</text>
<text x="283.2" y="205.7">16</text>
</g>
<g font-size="1.5" fill="#f00">
<text x="229.4" y="21.9">[7,14]</text>
<text x="235.4" y="21.9">LCD_B0</text>
<text x="229.4" y="25.5">[7,14]</text>
<text x="235.4" y="25.5">LCD_B1</text>
<text x="105.3" y="35.2">XTIRTC</text>
<text x="229.4" y="30.8">[7,14]</text>
<text x="235.4" y="30.8">LCD_B2</text>
<text x="105.3" y="37">XTORTC</text>
<text x="229.4" y="36.2">[7,14]</text>
<text x="229.4" y="41.5">[7,14]</text>
<text x="235.4" y="36.2">LCD_B3</text>
<text x="235.4" y="41.5">LCD_B4</text>
<text x="105.3" y="42.3">XTIPLL</text>
<text x="105.3" y="44.1">XTOPLL</text>
<text x="229.4" y="46.8">[7,14]</text>
<text x="235.4" y="46.8">LCD_B5</text>
<text x="4.7" y="51.9">[2,14]</text>
<text x="4.7" y="50.4">[2,15]</text>
<text x="10.7" y="51.9">NRESETOUT</text>
<text x="10.7" y="50.4">NRESETIN</text>
<text x="229.4" y="52.2">[7,14]</text>
<text x="235.4" y="52.2">LCD_B6</text>
<text x="229.4" y="57.5">[7,14]</text>
<text x="235.4" y="57.5">LCD_B7</text>
<text x="12" y="61">[2,15]</text>
<text x="18" y="61">PWRKEY</text>
<text x="7.2" y="66.5">[6]</text>
<text x="10.9" y="66.5">PWRKEY_GPIO</text>
<text x="155.2" y="78.8">[7,14]</text>
<text x="155.2" y="80.6">[7,14]</text>
<text x="161.3" y="78.8">I2S_BCK1</text>
<text x="161.3" y="80.6">I2S_LRCK1</text>
<text x="153.5" y="93">[7,14]</text>
<text x="159.6" y="93">I2S_SDOUT1</text>
<text x="59.1" y="143.7">XTOPLL</text>
<text x="114.2" y="143.7">XTORTC</text>
<text x="236.9" y="143">[7]</text>
<text x="240.6" y="143">LCD_G0</text>
<text x="114.2" y="152.6">XTIRTC</text>
<text x="60.8" y="161.5">XTIPLL</text>
<text x="182.8" y="171.5">[7]</text>
<text x="186.6" y="171.5">GPIOC26/PCB1</text>
<text x="182.8" y="178.6">[7]</text>
<text x="182.8" y="175">[7]</text>
<text x="186.6" y="178.6">GPIOC25/PCB3</text>
<text x="186.6" y="175">GPIOC27/PCB2</text>
</g>
<g font-size="1.5" fill="#000080">
<text x="250.7" y="21">R21</text>
<text x="256.1" y="21">10K</text>
<text x="60.5" y="29.9">U1E</text>
<text x="250.7" y="29.9">R27</text>
<text x="250.7" y="24.6">R24</text>
<text x="256.1" y="29.9">10K</text>
<text x="256.1" y="24.6">10K</text>
<text x="35.6" y="35.2">R53</text>
<text x="250.7" y="35.2">R30</text>
<text x="256.1" y="35.2">10K</text>
<text x="35.6" y="38.8">10K/4418, /NC/6818</text>
<text x="250.7" y="40.6">R34</text>
<text x="256.1" y="40.6">10K</text>
<text x="250.7" y="45.9">R38</text>
<text x="256.1" y="45.9">10K</text>
<text x="125.6" y="53">R54</text>
<text x="250.7" y="51.2">R41</text>
<text x="256.1" y="51.2">10K</text>
<text x="32" y="58.3">D17</text>
<text x="125.6" y="55.1">10K</text>
<text x="250.7" y="56.6">R43</text>
<text x="256.1" y="56.6">10K</text>
<text x="32" y="63.7">1N4148WT</text>
<text x="49.8" y="65.4">C46</text>
<text x="112.1" y="65.4">R56</text>
<text x="119.2" y="65.4">100K/1%</text>
<text x="49.8" y="69">100nF</text>
<text x="112.1" y="70.8">R57</text>
<text x="119.2" y="70.8">100K/1%/4418, /NC/6818</text>
<text x="60.5" y="72.6">S5P6818</text>
<text x="109.6" y="77.9">R58</text>
<text x="177.8" y="77.9">R44</text>
<text x="183.2" y="77.9">10K</text>
<text x="109.6" y="80">/NC/4418, 100K/1%/6818</text>
<text x="177.8" y="79.7">R45</text>
<text x="183.2" y="79.7">10K</text>
<text x="177.8" y="92.1">R50</text>
<text x="183.2" y="92.1">10K</text>
<text x="23.2" y="141.1">C47</text>
<text x="39.2" y="143.7">R59</text>
<text x="44.5" y="143.7">1K</text>
<text x="88.9" y="143.7">R71</text>
<text x="94.3" y="143.7">470K</text>
<text x="21.4" y="149">15pF</text>
<text x="90.7" y="149.9">X3</text>
<text x="110.3" y="147.2">R60</text>
<text x="110.3" y="149">5.1M</text>
<text x="260.7" y="149">R547</text>
<text x="39.2" y="154.3">X6</text>
<text x="58" y="154.3">R61</text>
<text x="260.7" y="151.1">/NC/AP6212, 10K/8189ETV</text>
<text x="23.2" y="158.8">C50</text>
<text x="58" y="156.5">1M</text>
<text x="76.5" y="159.7">25pF</text>
<text x="80" y="157.9">C48</text>
<text x="88.9" y="157.9">32.768K</text>
<text x="108.5" y="159.7">25pF</text>
<text x="110.3" y="157.9">C49</text>
<text x="201" y="159.7">R114</text>
<text x="209.8" y="159.7">R115</text>
<text x="218.7" y="159.7">R116</text>
<text x="21.4" y="166.8">15pF</text>
<text x="201" y="165">10K</text>
<text x="209.8" y="165">10K</text>
<text x="220.5" y="165">10K</text>
<text x="227.6" y="173.9">R118</text>
<text x="227.6" y="170.3">R117</text>
<text x="236.5" y="173.9">10K/NC</text>
<text x="236.5" y="170.3">10K/NC</text>
<text x="227.6" y="177.5">R119</text>
<text x="236.5" y="177.5">10K/NC</text>
</g>
<text font-size="1.5" fill="#8000ff" x="39.2" y="156.1">24MHz</text>
<g font-size="1.3">
<text x="30.8" y="1.4">5</text>
<text x="88.8" y="1.4">4</text>
<text x="146.9" y="1.4">3</text>
<text x="204.9" y="1.4">2</text>
<text x="263" y="1.4">1</text>
<text x=".5" y="28.4">D</text>
<text x="292.6" y="28.4">D</text>
<text x=".5" y="79.5">C</text>
<text x="292.6" y="79.5">C</text>
<text x=".5" y="130.6">B</text>
<text x="292.6" y="130.6">B</text>
<text x=".5" y="181.6">A</text>
<text x="292.6" y="181.6">A</text>
<text x="30.8" y="207.5">5</text>
<text x="88.8" y="207.5">4</text>
<text x="146.9" y="207.5">3</text>
<text x="204.9" y="207.5">2</text>
<text x="263" y="207.5">1</text>
</g>
</svg>
